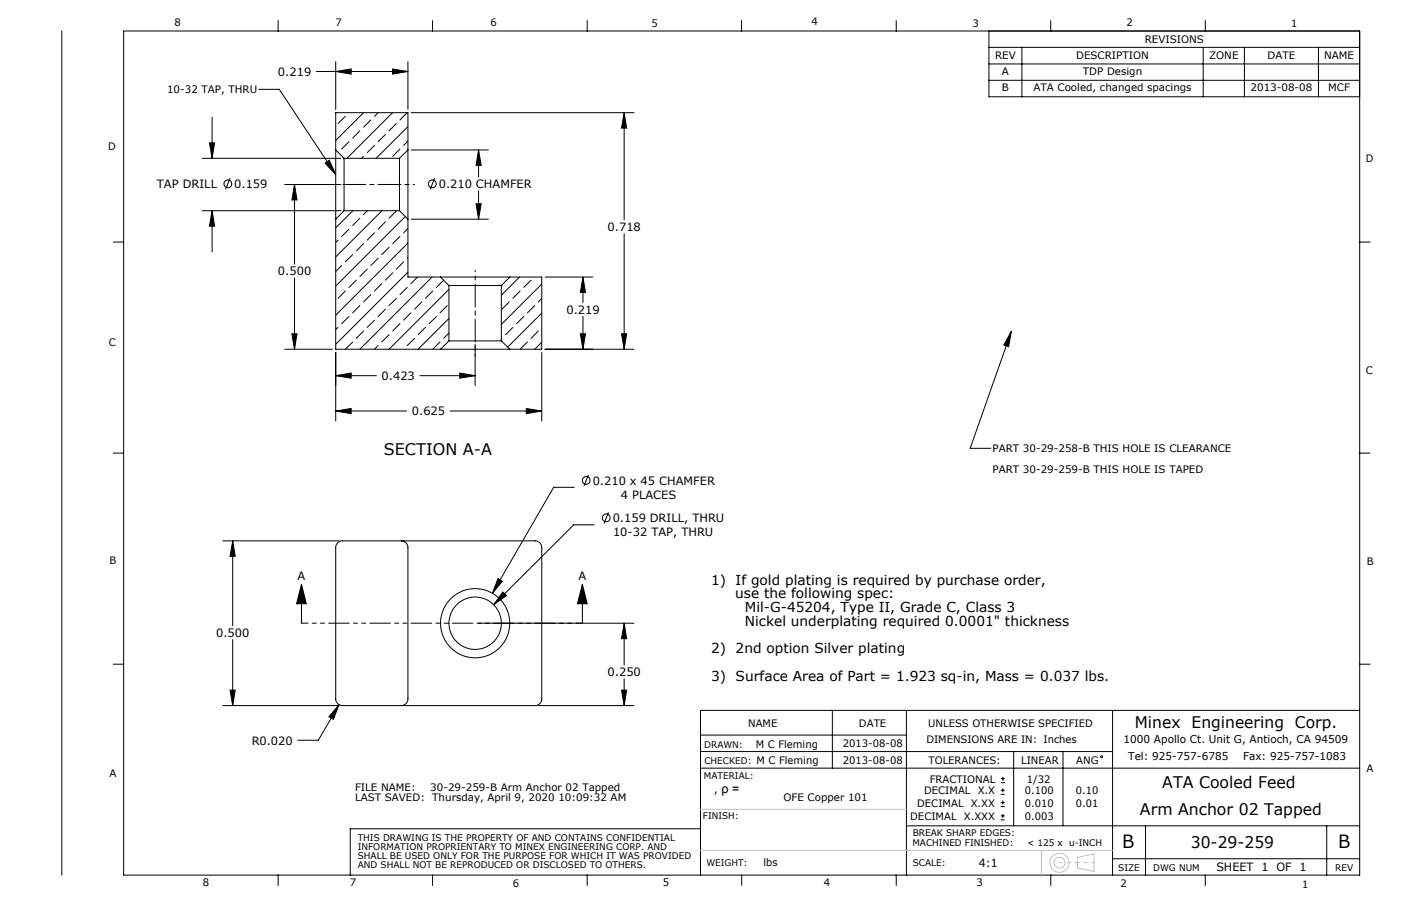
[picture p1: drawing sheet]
<svg xmlns="http://www.w3.org/2000/svg" width="432mm" height="279mm" viewBox="0 0 432 279" stroke-linecap="round" stroke-linejoin="round" font-family="sans-serif">
<g fill="none" stroke="#000" stroke-width=".31">
<path d="M19 9.6v260.3M38.1 9.6h381v260.3h-381zM85.7 6.3v3.3M103.5 19v14.8M125.7 19v14.8M133.3 6.3v3.3M181 6.3v3.3M228.6 6.3v3.3M276.2 6.3v3.3M304.8 9.6v20.2h114.3M304.8 14.6h114.3M304.8 19.7h114.3"/>
<path d="M315 14.6v15.2M323.8 6.3v3.3M370.8 14.6v15.2M371.5 6.3v3.3M383.5 14.6v15.2M406.4 14.6v15.2M65.4 36.1v12.7M79.7 27.6h6.4l17.4 26.2M97.5 22h28.2M103.5 22l4.7-.7v1.6zM106.4 35.9l-2.2 2.2M112 34.7l-8.5 8.6"/>
<path d="M114.3 37l-2.3 2.2M116.5 34.7l-1.1 1.2M121 21.3l4.7 .7-4.7 .9zM121 34.7l-14.1 14.1M122.2 38.1l-2.3 2.3M125.5 34.7l-2.2 2.3M125.7 39l-9.8 9.8M126.7 34.7h68.7M192.4 34.7l.7 4.8h-1.5zM192.4 34.7v33.1M304.8 24.8h114.3M62.3 48.8h42.8"/>
<path d="M64.6 44.1h1.5l-.7 4.7zM70.9 55l-1.4 3.4M87.7 56.9h17.4M90.8 56.9l.7 4.8h-1.5zM90.8 56.9v24.6M100.2 50.3l1.3-.9 2 4.4zM103.5 46.2v21.4M103.5 46.2v-11.5h22.2v11.5M103.5 46.2l2.5 2.6M106 48.8v16.2M106 48.8h17.1M107.6 43.7l-2.3 2.3"/>
<path d="M110.9 40.4l-2.2 2.2M112 48.2l-.6 .6M115.4 44.8l-2.2 2.3M118.8 41.5l-2.3 2.2M123.1 48.8v16.2M123.3 46l-2.3 2.2M125.7 43.5l-1.3 1.3M125.7 46.2v21.4M125.7 46.2l-2.6 2.6M126.7 46.2h23.8M133.9 55l-1.3 3.4M147.5 46.2l.8 4.8h-1.6z"/>
<path d="M147.5 46.2v8.4M147.5 58.8v8.8M34.9 74.6h3.2M62.3 65h42.8M65.4 65l.7 4.7h-1.5zM65.4 65v12.7M103.5 67.6v40.1h32.3M104.2 74l-.7 .8M106 65h17.1M106 65l-2.5 2.6M107.6 70.7l-2.3 2.2M108.7 78.5l-2.3 2.3"/>
<path d="M108.8 65l-5.3 5.3M110.9 67.3l-2.2 2.2M112 75.1l-2.2 2.3M113.2 65l-1.2 1.2M115.4 71.8l-2.2 2.2M116.5 79.7l-2.2 2.2M117.7 65l-14.2 14.2M118.8 68.4l-2.3 2.3M119.9 76.3l-2.2 2.2M122.2 65.1l-2.3 2.2M123.1 65l2.6 2.6M123.3 72.9l-2.3 2.2"/>
<path d="M124.9 66.8l-21.4 21.4M125.7 75l-22.2 22.2M125.7 70.4l-1.3 1.4M125.7 79.4l-.2 .3M125.7 67.6v17.8h10.1M126.7 67.6h23.8M146.7 62.8h1.6l-.8 4.8zM192.4 72v35.7M419.1 74.6h3.2M90.8 85.7v22M105.3 81.9l-1.8 1.8M106.4 89.7l-2.2 2.3"/>
<path d="M107.6 97.6l-2.3 2.2M109.8 86.4l-2.2 2.2M110.9 94.2l-2.2 2.3M113.2 83l-2.3 2.3M114.3 90.9l-2.3 2.2M115.4 98.7l-2.2 2.3M117.7 87.5l-2.3 2.2M118.8 95.4l-2.3 2.2M121 84.1l-2.2 2.3M122.2 92l-2.3 2.2M123.3 99.8l-2.3 2.3M124.4 80.8l-2.2 2.2"/>
<path d="M125.5 88.6l-2.2 2.3M125.7 83.9l-22.2 22.3M126.6 96.5l-2.2 2.2M128.7 85.4l-2.1 2.1M130 93.1l-2.2 2.3M133.2 85.4l-22.3 22.3M133.4 89.7l-2.3 2.3M134.5 97.6l-2.2 2.2M135.8 85.4h21.3M135.8 85.4l2.6 2.7M136.7 86.4l-2.2 2.2M137.9 94.2l-2.3 2.3"/>
<path d="M138.4 89.3l-18.5 18.4M138.4 98.2l-9.5 9.5M138.4 88.1h16.1M138.4 88.1v17M154.5 88.1v17M157 93.1l-2.3 2.3M157.1 85.4h9.9v22.3h-9.9M157.1 85.4l-2.6 2.7M160.1 85.4l-5.6 5.7M160.3 89.7l-2.2 2.3M161.4 97.6l-2.2 2.2M163.7 86.4l-2.3 2.2"/>
<path d="M164.8 94.2l-2.2 2.3M167 87.6l-12.5 12.4M167 96.6l-10.5 10.5M167 92.1l-1.1 1M168 85.4h14.7M179.7 85.4l.7 4.8h-1.5zM179.7 85.4v7.9M179.7 97.6v10.1M87.7 107.7h14.7M90 102.9h1.5l-.7 4.8zM103.5 115.9l4.7-.9v1.6zM103.5 108.7v21.1"/>
<path d="M103.5 115.9h12.5M104.2 101l-.7 .7M108.7 105.5l-2.3 2.2M112 102.1l-2.2 2.3M116.5 106.6l-1.1 1.1M119.9 103.2l-2.2 2.3M127.8 104.4l-2.3 2.2M129.4 115.9h17M131.1 101l-2.2 2.2M135.6 105.5l-2.2 2.2M135.8 107.7h21.3M138.4 102.7l-1.7 1.7"/>
<path d="M138.4 105.1h16.1M138.4 105.1l-2.6 2.6M141.7 115l4.7 .9-4.7 .7zM146.4 106.2v12.7M154.5 105.1l2.6 2.6M154.7 104.4l-.2 .1M158.1 101l-2.3 2.2M162.6 105.5l-2.3 2.2M165.9 102.1l-2.2 2.3M167 105.6l-2.2 2.1M167 108.7v21.1M168 107.7h27.4"/>
<path d="M178.9 102.9h1.5l-.7 4.8zM191.6 102.9h1.5l-.7 4.8zM311.7 102.2l-.8 4.7-1.5-.5zM311.7 102.2l-12.7 36.1h6.4M34.9 139.7h3.2M103.5 126.8l4.7-.8v1.6zM103.5 126.8h21.8M138.7 126.8h28.3M162.2 126l4.8 .8-4.8 .8zM419.1 139.7h3.2M177 150.3h-6.4l-18.8 32.7M181.4 146.4l-1.4 3.5"/>
<path d="M187.5 158l-1.3 3.4M68.7 166.8h35.8M71.7 166.8l.8 4.8h-1.6zM71.7 166.8v26.2M104.1 167.4l.6-.5 .8-.1h59.4a2.05 2.05 0 0 1 2.1 2v46.7a2.05 2.05 0 0 1-2.1 2.1h-59.4a2.05 2.05 0 0 1-2-2.1v-46.7l.1-.7zM123.7 166.8a2.05 2.05 0 0 1 2 2v46.7a2.05 2.05 0 0 1-2 2.1M153.5 178.4l1.3 .8-3 3.8zM183.2 161.9h-6.4l-24.6 24.6M71.7 197.3v20.3M92.9 180.2l1.5 6h-3zM92.9 180.2v12M147.5 192.2h47.9"/>
<path d="M155 182.6l1.1 1.1-3.9 2.8zM179.5 180.2l1.5 6h-3zM179.5 180.2v12M192.4 192.2l.7 4.8h-1.5zM192.4 192.2v12.9M34.9 204.8h3.2M68.7 217.6h35.8M70.9 212.8h1.6l-.8 4.8zM104.5 217.3l-1.7 4.5-1.4-.7zM104.5 217.3l-6.4 11h-6.3M165.9 217.6h29.5M191.6 212.8h1.5l-.7 4.8z"/>
<path d="M192.4 209.3v8.3M256.5 219.1v17.8M279.4 219.1v50.8M342.9 219.1v50.8M419.1 204.8h3.2M419.1 219.1h-203.2v50.8M215.9 236.9h203.2M215.9 231.8h127M215.9 226.7h63.5M309.1 239.5v1.3M312.4 231.8v22.9M327.6 231.8v22.9"/>
<path d="M215.9 255.6h-108v14.3M279.4 254.7h139.7M308.4 252.8h1.3M308.4 251.6h1.3M308.4 245h1.3M308.4 243.7h1.3M308.4 248.7h1.3M308.4 247.5h1.3M308.5 241.4h1.2M308.5 240.1h1.2M309.1 243.1v1.2M309.1 246.9v1.2"/>
<path d="M309.1 251v1.2M353.1 254.7v15.2M408.9 254.7v15.2M85.7 269.9v3.2M133.3 269.9v3.2M181 269.9v3.2M276.2 269.9v3.2M323.8 269.9v3.2M342.9 264.8h76.2M371.5 269.9v3.2"/>
<circle cx="70.2" cy="56.7" r="1.2"/>
<circle cx="133.2" cy="56.7" r="1.2"/>
<circle cx="180.7" cy="148.1" r="1.2"/>
<circle cx="186.8" cy="159.7" r="1.2"/>
<circle cx="146.4" cy="192.2" r="8.1"/>
<circle cx="146.4" cy="192.2" r="10.7"/>
<circle cx="339.5" cy="233.4" r=".31"/>
</g>
<g fill="none" stroke="#c0c0c0" stroke-width=".31">
<path d="M215.9 249.6h63.5M215.9 262.3h127M321 262.3v7.6M332.1 264.4l5.1-1.1v5.5l-5.1-1.1z"/>
<circle cx="326.5" cy="266.1" r="1.68"/>
<circle cx="326.6" cy="266.1" r="2.96"/>
</g>
<path d="M101.5 56.9h4.6M127.8 56.9h-4.7M146.5 83.4v4.6M146.5 109.7v-4.6" fill="none" stroke="#000" stroke-width=".31" stroke-dasharray="15.2 1.3 1.3 1.3" stroke-dashoffset="14.8"/>
<path d="M123.1 56.9h-17M146.5 88v17.1" fill="none" stroke="#000" stroke-width=".31" stroke-dasharray="15.2 1.3 1.3 1.3" stroke-dashoffset="8.6"/>
<path d="M92.9 192.2h86.6" fill="none" stroke="#000" stroke-width=".31" stroke-dasharray="6.3 1.3 1.3 1.3 1.3 1.3" stroke-dashoffset="4.3"/>
<path d="M228.6 269.9v3.2" fill="none" stroke="#000" stroke-width=".31" stroke-dasharray="15.2 1.3 1.3 1.3"/>
<path d="M326.6 266h5.5" fill="none" stroke="#c0c0c0" stroke-width=".31" stroke-dasharray="15.2 1.3 1.3 1.3" stroke-dashoffset="14.4"/>
<path d="M332.1 266h5.1" fill="none" stroke="#c0c0c0" stroke-width=".31" stroke-dasharray="15.2 1.3 1.3 1.3" stroke-dashoffset="14.6"/>
<g fill="#000">
<path d="M100.2 50.3l1.3-.9 2 4.4zM311.7 102.2l-.8 4.7-1.5-.5z"/>
<path d="M71.7 166.8l.8 4.8h-1.6zM70.9 212.8h1.6l-.8 4.8zM192.4 192.2l.7 4.8h-1.5zM191.6 212.8h1.5l-.7 4.8zM104.5 217.3l-3.1 3.8 1.4 .7zM155 182.6l-2.8 3.9 3.9-2.8zM153.5 178.4l-1.7 4.6 3-3.8zM191.6 102.9h1.5l-.7 4.8zM192.4 34.7l.7 4.8h-1.5zM178.9 102.9h1.5l-.7 4.8zM179.7 85.4l.7 4.8h-1.5zM121 21.3l4.7 .7-4.7 .9zM103.5 22l4.7-.7v1.6zM65.4 65l.7 4.7h-1.5zM64.6 44.1h1.5l-.7 4.7zM90.8 56.9l.7 4.8h-1.5zM90 102.9h1.5l-.7 4.8zM141.7 115l4.7 .9-4.7 .7zM103.5 115.9l4.7-.9v1.6zM147.5 46.2l.8 4.8h-1.6zM146.7 62.8h1.6l-.8 4.8zM103.5 126.8l4.7-.8v1.6zM162.2 126l4.8 .8-4.8 .8z"/>
<path d="M92.9 180.2l1.5 6h-3zM179.5 180.2l1.5 6h-3z"/>
</g>
<g font-size="5.6">
<text x="345.8" y="261.6">B</text>
<text x="412.4" y="261.6">B</text>
</g>
<g font-size="4.9">
<text x="118.3" y="140.2">SECTION A-A</text>
<text x="349.8" y="224.5">Minex Engineering Corp.</text>
<text x="358.2" y="243.1">ATA Cooled Feed</text>
<text x="351.3" y="251.4">Arm Anchor 02 Tapped</text>
<text x="367" y="261.6">30-29-259</text>
</g>
<g font-size="4.2">
<text x="219.1" y="180.3">1)</text>
<text x="226.6" y="184.5">use the following spec:</text>
<text x="226.7" y="180.3">If gold plating is required by purchase order,</text>
<text x="229.6" y="188.8">Mil-G-45204, Type II, Grade C, Class 3</text>
<text x="229.6" y="193">Nickel underplating required 0.0001&quot; thickness</text>
<text x="219.1" y="201.5">2)</text>
<text x="226.7" y="201.5">2nd option Silver plating</text>
<text x="219.1" y="209.9">3)</text>
<text x="226.7" y="209.9">Surface Area of Part = 1.923 sq-in, Mass = 0.037 lbs.</text>
</g>
<text font-size="3.9" x="222.4" y="244.6">ρ =</text>
<g font-size="3.5">
<text x="85.7" y="23.4">0.219</text>
<text x="48.4" y="58.1">TAP DRILL</text>
<text x="72.2" y="58.1">0.159</text>
<text x="135.2" y="58.1">0.210 CHAMFER</text>
<text x="187.3" y="71.3">0.718</text>
<text x="85.7" y="84.9">0.500</text>
<text x="174.6" y="96.8">0.219</text>
<text x="117.6" y="117.2">0.423</text>
<text x="127" y="128.1">0.625</text>
<text x="182.7" y="149.5">0.210 x 45 CHAMFER</text>
<text x="191.3" y="153.8">4 PLACES</text>
<text x="188.8" y="161.1">0.159 DRILL, THRU</text>
<text x="188.9" y="165.4">10-32 TAP, THRU</text>
<text x="91.7" y="178.7">A</text>
<text x="178.3" y="178.7">A</text>
<text x="66.6" y="196.5">0.500</text>
<text x="187.3" y="208.6">0.250</text>
<text x="77.6" y="229.7">R0.020</text>
<text x="301.7" y="267.5">4:1</text>
<text x="374.9" y="268.5">SHEET 1 OF 1</text>
</g>
<g font-size="3.3">
<text x="346.3" y="229.1">1000 Apollo Ct. Unit G, Antioch, CA 94509</text>
<text x="347.7" y="234.4">Tel: 925-757-6785</text>
<text x="383.1" y="234.4">Fax: 925-757-1083</text>
</g>
<g font-size="3.2">
<text x="53.8" y="7.9">8</text>
<text x="103.4" y="7.9">7</text>
<text x="151.2" y="8.1">6</text>
<text x="200.8" y="8.4">5</text>
<text x="250.2" y="7.7">4</text>
<text x="299.8" y="8.2">3</text>
<text x="347.2" y="7.9">2</text>
<text x="397.9" y="8.3">1</text>
<text x="352.8" y="13.3">REVISIONS</text>
<text x="306.7" y="18.3">REV</text>
<text x="308.8" y="23.1">A</text>
<text x="331.7" y="18.3">DESCRIPTION</text>
<text x="333.8" y="23.1">TDP Design</text>
<text x="372.7" y="18.3">ZONE</text>
<text x="390.7" y="18.3">DATE</text>
<text x="408.1" y="18.3">NAME</text>
<text x="51.5" y="28.7">10-32 TAP, THRU</text>
<text x="308.8" y="28.2">B</text>
<text x="318.5" y="28.2">ATA Cooled, changed spacings</text>
<text x="385.5" y="28.2">2013-08-08</text>
<text x="409.4" y="28.2">MCF</text>
<text x="33.3" y="46.1">D</text>
<text x="420.9" y="49.9">D</text>
<text x="33.5" y="106.8">C</text>
<text x="420.9" y="115.2">C</text>
<text x="305.9" y="139.5">PART 30-29-258-B THIS HOLE IS CLEARANCE</text>
<text x="305.9" y="145.8">PART 30-29-259-B THIS HOLE IS TAPED</text>
<text x="33.7" y="173.8">B</text>
<text x="421.2" y="174.3">B</text>
<text x="230.6" y="224.3">NAME</text>
<text x="264.7" y="224.3">DATE</text>
<text x="286.1" y="224.3">UNLESS OTHERWISE SPECIFIED</text>
<text x="233" y="230.6">M C Fleming</text>
<text x="259.8" y="230.4">2013-08-08</text>
<text x="285.5" y="229">DIMENSIONS ARE IN: Inches</text>
<text x="33.8" y="239.5">A</text>
<text x="259.8" y="235.5">2013-08-08</text>
<text x="286.2" y="235.5">TOLERANCES:</text>
<text x="314.7" y="235.5">LINEAR</text>
<text x="331.7" y="235.5">ANG</text>
<text x="421.2" y="237.9">A</text>
<text x="109.4" y="243.9">FILE NAME:</text>
<text x="132.6" y="243.9">30-29-259-B Arm Anchor 02 Tapped</text>
<text x="220.2" y="244.5">,</text>
<text x="284.8" y="245">DECIMAL X.X</text>
<text x="286.6" y="241.4">FRACTIONAL</text>
<text x="315.9" y="245">0.100</text>
<text x="316.5" y="241.4">1/32</text>
<text x="331.6" y="245">0.10</text>
<text x="109.4" y="247.1">LAST SAVED:</text>
<text x="133.2" y="247.1">Thursday, April 9, 2020 10:09:32 AM</text>
<text x="241.5" y="247.1">OFE Copper 101</text>
<text x="282.7" y="248.7">DECIMAL X.XX</text>
<text x="315.9" y="248.7">0.010</text>
<text x="331.6" y="248.7">0.01</text>
<text x="280.5" y="252.8">DECIMAL X.XXX</text>
<text x="315.9" y="252.8">0.003</text>
<text x="235.3" y="267.1">lbs</text>
<text x="62.5" y="273.1">8</text>
<text x="107.8" y="273.2">7</text>
<text x="158.1" y="273.5">6</text>
<text x="204.3" y="273.1">5</text>
<text x="253.9" y="273.2">4</text>
<text x="301" y="273.3">3</text>
<text x="345.3" y="273.5">2</text>
<text x="401.3" y="273.7">1</text>
</g>
<g font-size="2.8">
<text x="217.1" y="230.6">DRAWN:</text>
<text x="217.1" y="235.7">CHECKED: M C Fleming</text>
<text x="216.9" y="240.3">MATERIAL:</text>
<text x="216.7" y="252.6">FINISH:</text>
<text x="281.3" y="257.9">BREAK SHARP EDGES:</text>
<text x="110.2" y="259.3">THIS DRAWING IS THE PROPERTY OF AND CONTAINS CONFIDENTIAL</text>
<text x="110.2" y="262.2">INFORMATION PROPRIENTARY TO MINEX ENGINEERING CORP. AND</text>
<text x="281.2" y="261">MACHINED FINISHED:</text>
<text x="316.5" y="261">&lt; 125 x u-INCH</text>
<text x="110.2" y="265">SHALL BE USED ONLY FOR THE PURPOSE FOR WHICH IT WAS PROVIDED</text>
<text x="110.2" y="267.8">AND SHALL NOT BE REPRODUCED OR DISCLOSED TO OTHERS.</text>
<text x="217.7" y="267.1">WEIGHT:</text>
<text x="281.3" y="267.1">SCALE:</text>
<text x="344.7" y="268.5">SIZE</text>
<text x="355.4" y="268.5">DWG NUM</text>
<text x="411.5" y="268.5">REV</text>
</g>
</svg>
